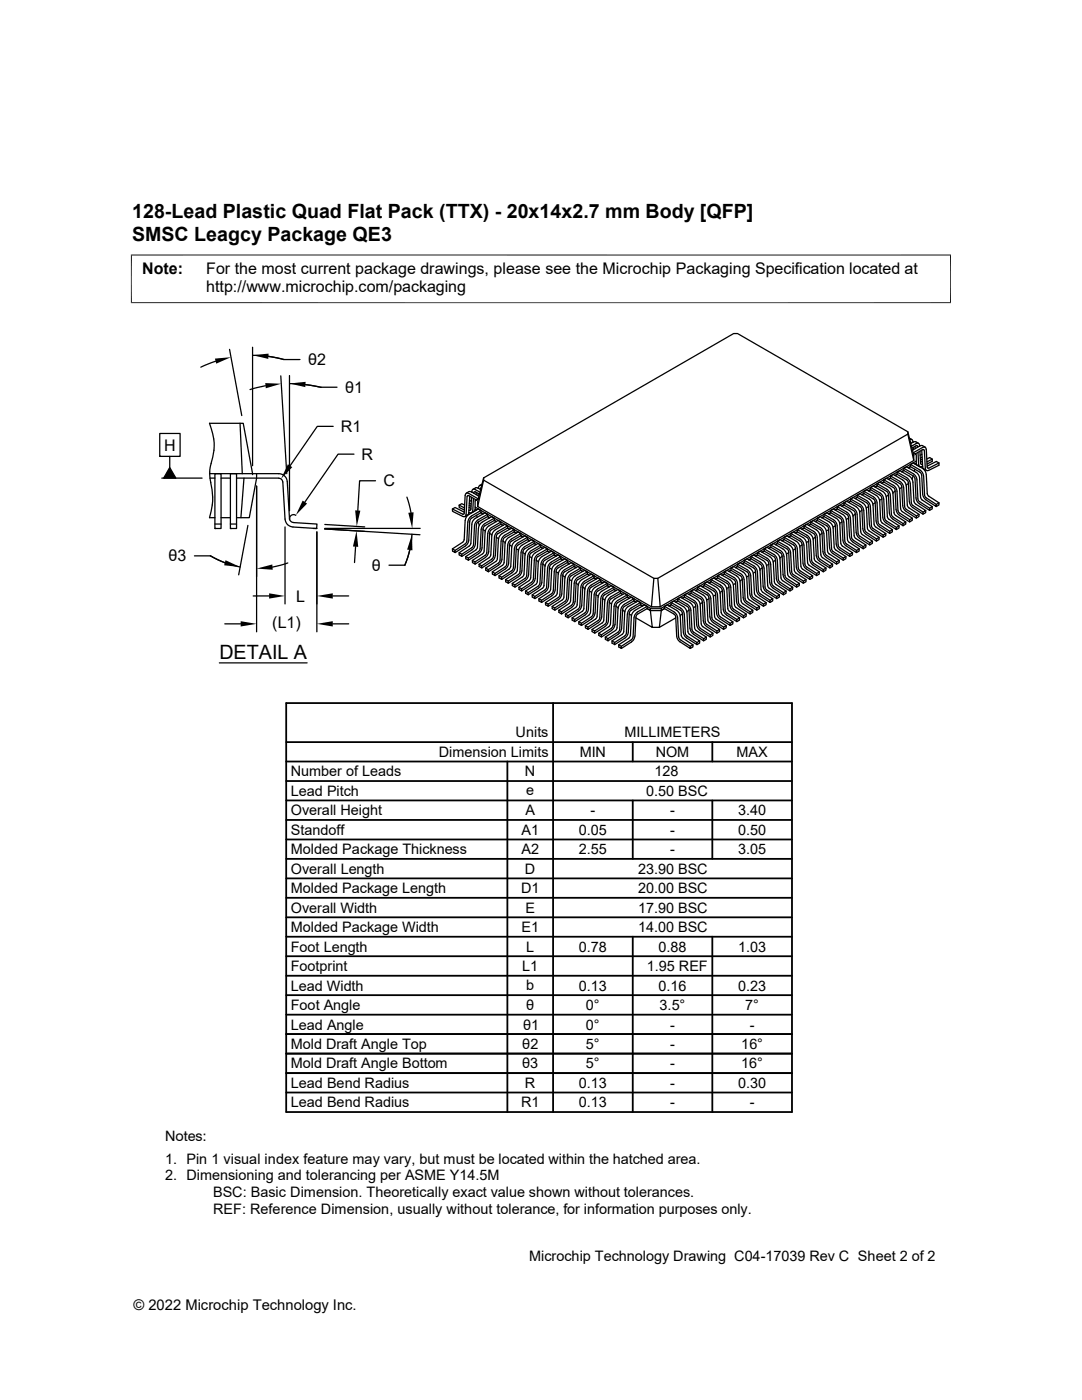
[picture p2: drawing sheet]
<svg xmlns="http://www.w3.org/2000/svg" width="216mm" height="279mm" viewBox="0 0 216 279" stroke-linecap="round" stroke-linejoin="round" font-family="sans-serif">
<g fill="none" stroke="#000" stroke-width=".25">
<path d="M43 72.1l-2.9 1.2M45.8 69.7l2.4 13.2M50.4 70.9a23.6 23.6 0 0 1 6.3 .9M50.4 69.3v23.6M53 77l-3.1 .7M53.6 71.1l3.1 .7M56 75l1.2 19.5M56.7 71.8h3.2M57.8 76.6l3.1 .2 3.2 .5-3.2-.5M57.8 75v26.9M64.1 77.3h3.1M31.9 86.5h4v4.6h-4z"/>
<path d="M31.9 91.1h.1M32.3 95.4h8M33.9 91.1v2.2M33.9 93.3l1.2 2.1h-2.4zM41.8 94.5h13.8a1.7 1.7 0 0 1 1.7 1.6l.5 7.6M41.8 94.2l.1 1a14 14 0 0 1-.1 8.1h1.1M41.9 95.4h1M42.1 92.5a10.7 10.7 0 0 0-.3-8h6.7l1.9 10.2M42.1 92.5l-.3 1.7M42.9 94.5h1.2v11h-1.2zM44.1 95.4h1.9M46 94.5h1.2v11h-1.2z"/>
<path d="M47.2 95.4h8.4a.8 .8 0 0 1 .8 .8l.5 7.4a1.67 1.67 0 0 0 1.6 1.6l4.7 .3v-.9l-4.7-.3M47.9 84.5l.4 10M48.7 95.4l-.6 7.9M51.2 94.5v.9l-1.5 7.9h-2.5M51.2 97v29.1M66.5 85.1h-3.2l-5.4 7.8M70.6 90.6h-3.1l-6.7 9.6M74.9 95.9h-3.1l-.4 6M81.2 99.2l.8 3.1M93.2 99.1l.1-.2h.3l1.5 .9M93.6 98.5l1.8 1.1-.6 .3v1.3M93.6 98.5a.43 .43 0 0 0-.5-.1 .43 .43 0 0 0-.3 .5l-.2 3.7h-.2l-2.1-1v.4l2.2 1.1h.3l.2-.3 .2-3.7"/>
<path d="M93.6 98.1l-.6 .3M93.6 98.1h.4l1.6 .9M93.7 99.9l.3 .1M93.7 99l-.2 3.5-.2 .3-.5 .3M94.1 99.2l-.1 2.5M94.1 98.2a.46 .46 0 0 1 .2-.5 .46 .46 0 0 1 .6 0l.9 .5M94.4 97.7l.7-.4 .8 .4M94.5 99.5l-.2 2.5-.2 .3h-.5M94.5 98.4l.2-.3 1 .5M95 99.8v.1M95 98.3v.4M95.4 98.5v.4"/>
<path d="M96 97.3l-.2 .4M96.1 96.9a.45 .45 0 0 0-.5 .1 .45 .45 0 0 0-.1 .5M96.2 96.6l-.5 .3M96.5 95.8v-.4l-1.2 4.7v1M169.7 99.6v.4l1.9 1.1 .4 .6M169.7 99.6l1.9 1.1a1.49 1.49 0 0 1 .7 1.2M169.7 99.6l.6-.3 1.8 1.1M171 99.3l-.4 .2M171 98.8l2 1.1a1.49 1.49 0 0 1 .7 1.2l.2 4 .3 .4 2 1.3v.4l-2.3-1.5-.4-1M171 98.8l.6-.3 1.9 1.1a1.49 1.49 0 0 1 .7 1.2l.3 4 .2 .4 2.1 1.3-.6 .3M171 98.8v.5l2 1.1 .2 .3 .3 4M172.4 98.5l-.4 .2"/>
<path d="M172.4 98v.5l1.9 1.1 .3 .3 .2 4 .3 .9 2.4 1.6v-.4l-2-1.3M172.4 98l.5-.3 1.9 1.1a1.49 1.49 0 0 1 .7 1.2M172.4 98l1.9 1.1M173.7 97.7l-.4 .3M173.7 97.3v.4l1.9 1.1 .3 .4 .2 4 .3 .8 2.5 1.7v-.4l-2.1-1.4-.3-.5M173.7 97.3l.5-.3 1.9 1.1a1.49 1.49 0 0 1 .7 1.2M173.7 97.3l1.9 1.1M174.3 99.2a1.49 1.49 0 0 1 .7 1.2l.2 3.8 .3 .5M175 97l-.4 .2M175 96.5l.6-.3 1.9 1.1a1.49 1.49 0 0 1 .7 1.2l.2 4 .3 .4 2 1.3-.5 .3M175 96.5v.5l1.9 1.1 .3 .3 .3 4M175 96.5l1.9 1.1a1.49 1.49 0 0 1 .8 1.2l.2 3.8 .3 .6"/>
<path d="M175.6 98.4a1.49 1.49 0 0 1 .7 1.2l.2 3.8M176 99.6l-.5 .2M176.4 96.2l-.5 .2M176.4 95.8l1.9 1.1a1.49 1.49 0 0 1 .7 1.1M176.4 95.8l.5-.4 1.9 1.1M176.4 95.8v.4l1.9 1.1M176.9 99.3l.2 4 .3 .3 2 1.3-.5 .4M177.3 98.8l-.5 .3M177.7 95.4l-.4 .3M177.7 95v.4l1.9 1.1 .3 .4 .2 4 .3 .8 2.4 1.7 .1-.4-2.1-1.4-.2-.3-.3-4M177.7 95l1.9 1.1a1.49 1.49 0 0 1 .7 1.2M177.7 95l.5-.3 1.9 1.1a1.49 1.49 0 0 1 .7 1.2l.2 3.8"/>
<path d="M178.3 97.3l.3 .6 .2 3.9 .3 .7 .4 .3M178.6 98l-.4 .3M178.8 96.6a1.49 1.49 0 0 1 .7 1.1l.2 3.8M179 98.1l.2 3.8 .3 .5M179 94.7l-.4 .2M179 94.2l.5-.3 1.9 1.1a1.49 1.49 0 0 1 .8 1.2l.2 4 .3 .4 2 1.3-.5 .3M179 94.2l1.9 1.1a1.49 1.49 0 0 1 .7 1.2l.3 4 .3 .4 2 1.3v.4l-2.3-1.5-.4-1M179 94.2v.5l1.9 1.1 .3 .3 .2 4M179.9 97.3l-.4 .2M180.3 93.9l-.4 .2M180.3 93.5v.4l1.9 1.1 .3 .4 .3 4 .3 .8 2.4 1.7v-.5l-2.1-1.3-.2-.3-.2-4a1.49 1.49 0 0 0-.8-1.2M180.3 93.5l1.9 1.1"/>
<path d="M180.3 93.5l.6-.3 1.9 1.1a1.49 1.49 0 0 1 .7 1.1M181.1 86.2l1.2 5.7v-1l-1.2-4.7-33.9-19.6h-.8l-49.9 28.8M181.1 86.6l-49.8 28.8M181.3 96.5l-.5 .3M181.5 87.4l.4 .3M181.5 87.7a.45 .45 0 0 1 .5 .1 .45 .45 0 0 1 .2 .5M181.7 88.2l.1 .3M181.7 93.1l-.4 .3M181.7 92.7v.4l1.9 1.2 .3 .5M181.7 92.7l.5-.3 1.9 1.1a1.49 1.49 0 0 1 .7 1.2l.3 4 .2 .3 2.1 1.4-.6 .3M181.7 92.7l1.9 1.1M182.2 95l-.2 .7"/>
<path d="M182.2 90.4l.6 .4v1.7l-.2 .1 .2-.1v.2M182.2 89.3l.1 .4M182.3 91.9l-50.6 29.2M182.5 93.6l-.1 .4M182.6 90.6l1.5-.9 .3 .1 .3 3.8 .1 .3h.5M182.6 89.1v.4M182.7 90.6v.1M182.8 89l-.8 .4M182.8 89h.3v.3M182.8 92.6l.7 .5M182.8 92l-50.8 29.4v.4h-2.2h2.2l-.4 3.4h-1.4M183.2 90.3l.1 2.5 .2 .3h.5"/>
<path d="M183.3 88.5l-.8-.4-.8 .4M183.5 89a.45 .45 0 0 0-.2-.5 .45 .45 0 0 0-.5 0l-.9 .5M183.5 95.5l.2 3.8M183.6 93.8a1.49 1.49 0 0 1 .7 1.2l.2 3.8M183.6 90l.1 2.5M183.7 92.5l.1 .2 .3-.1M183.7 99.3l.2 .4 2.1 1.4-.5 .3M183.9 94.8l.3 4.3 .6 .7 2 1.3v-.4l-2.1-1.4-.2-.5M183.9 89.9l.2 3.4 .2 .3 .5 .3M184 90.7l-.4 .1M184 91.2l-.4 .2M184 91.7l-.3 .1"/>
<path d="M184 92.1l-.3 .1M184.1 89.3a.43 .43 0 0 1 .5 0 .43 .43 0 0 1 .2 .4M184.1 89.3l-1.9 1.1M184.1 93l-.1 .1M184.6 89.2l-.8-.3-1.7 1M184.8 89.7l.2 3.5 .1 .2h.2M184.9 91.6l.6-.3 .5 .3v.5l-1 .5M185 93l1.8-.9 .6 .3-.1 .5-2 1M186 91.6l-1 .6M187.4 92.4l-2.1 1M38.8 110.9h3.2M42 110.9a18.8 18.8 0 0 0 5.9 2.3"/>
<path d="M42 110.9l2.9 1.4M42.9 105.5h.1M42.9 104.6h1.2M44.1 103.3h1.9M46 105.5h.1M46 104.6h1.2M49.5 104.9l-1.9 9.8M50.5 118.9h3.2M56.9 105.2v15.3M57.4 112.4l-3 .8M59 102.8a.78 .78 0 0 0-1.2 .4 .78 .78 0 0 0 .7 1.1M62.5 105.5h.7"/>
<path d="M63.2 106.2v19.9M64.8 105.5h19M64.8 104.7l8 .5M66.4 118.9h3.2M71 109.1l-.3 3.2M72.7 106l-7.9-.4 19 1.1M81.8 109.7l-1 3.1h-3.2M82.2 106.6a18 18 0 0 1-1.4 6.2M90.3 101.6l.5-.3 1.8 .9M92.7 101.4l-1.1-.6v.5l1.1 .5M92.7 100.8l-.6-.3-.5 .3M92.8 103.9l-.2 4-.3 .3-2 1.3v.5l.5 .3v-.4"/>
<path d="M92.9 111.1l.6 .3 2-1.3 .3-.4 .2-4a1.58 1.58 0 0 1 .7-1.2l1.9-1.1-.5-.3-1.9 1.1a1.59 1.59 0 0 0-.7 1.2l-.3 4-.2 .4-2.1 1.3v.4l.6 .3v-.4M93.2 108l-.3 .5-2.1 1.4-.5-.4M93.3 104.2l-.1 3.8M93.5 102.3h.1M93.6 101.8v.1M93.6 101.3l.4 .1M93.6 100.8l.4 .2M93.6 100.4l.4 .2M93.9 101.7v.2l-.3-.1M93.9 108.4l-.2 .5-2.1 1.4v.4l.6 .3-.1-.4M94.1 103l1.9-1.1-.6-.3-1.8 1.1a1.49 1.49 0 0 0-.8 1.2M94.1 103a1.49 1.49 0 0 0-.7 1.2"/>
<path d="M94.1 104.6l-.1 3.8M94.1 104.6a1.49 1.49 0 0 1 .8-1.2l1.9-1.1 .5 .3-1.9 1.1a1.58 1.58 0 0 0-.7 1.2l-.3 4.1-.3 .3-2 1.3-.5-.3M94.7 102l-.6 .3M94.8 101.7l-.2 .3M94.8 108.6l-.4 .9-2.2 1.5M94.9 101.9l-.1-.3 .3 .2-.3-.2v-.4l35 20.2M95.1 102.8l.1 .4M95.4 104.2l.2 .7M96 102.3l.4 .3M96 101.9v.4M96 102.3l-1.9 1.1-.3 .4-.3 4-.3 .8-2.4 1.7M96.2 109.3l-.4 1-2.3 1.5"/>
<path d="M96.4 105.7l.4 .3M96.6 110l-.2 .5-2.1 1.3v.5l.5 .3v-.5M96.8 106.2l-.2 3.8M96.8 111.3l-2 1.3M97.3 103.1l.4 .2M97.3 102.6v.5M97.3 103.1l-1.9 1.1-.3 .3-.2 4M97.3 106.5l-.2 4-.3 .3-2 1.3-.5-.3M97.5 105l1.9-1.1 .5 .3-1.8 1.1a1.49 1.49 0 0 0-.8 1.2M97.5 105a1.49 1.49 0 0 0-.7 1.2M97.7 106.5l.4 .2M97.7 106.3l-.2 3.9-.3 .7-.4 .4"/>
<path d="M98.2 112l-2.1 1.3M98.4 111l-.2 .5-2.1 1.4-.5-.3M98.6 103.9l.4 .2M98.6 103.4v.5M98.6 103.9l-1.9 1-.3 .4-.2 4M98.8 110.8l-.3 .9-.4 .3M98.8 105.7l2-1.1 .5 .3-1.9 1.1a1.49 1.49 0 0 0-.7 1.2l-.2 3.8M98.8 105.7a1.49 1.49 0 0 0-.7 1.2l-.2 4.1-.3 .3-2 1.3v.4l.5 .3v-.4M99 107.2l.5 .3M99.4 106.5l-.4 .5-.2 3.8M99.4 107.7l-.2 4-.3 .4-2 1.3v.4l.6 .3-.1-.4M99.5 112.4l-2.1 1.3-.5-.3"/>
<path d="M99.9 104.6l.5 .3M99.9 104.2v.4M99.9 104.6l-1.8 1.1-.4 .6M100.4 108l.4 .3M100.7 106.8l1.9-1.1-.5-.3-1.9 1.1a1.49 1.49 0 0 0-.7 1.2M100.7 106.8a1.49 1.49 0 0 0-.7 1.2l-.2 3.8-.3 .6M100.8 108.5l-.3 4-.2 .3-2.1 1.3 .1 .5 .5 .3v-.5M101.3 105.4l.4 .2M101.3 104.9v.5M101.3 105.4l-1.9 1.1M101.7 108.8l.4 .2M101.7 108.6l-.3 4.3-.6 .7-2 1.3"/>
<path d="M102 107.6l1.9-1.1-.5-.3-1.9 1.1a1.49 1.49 0 0 0-.7 1.2M102 107.6a1.49 1.49 0 0 0-.7 1.2l-.2 4-.3 .3-2 1.3-.6-.3M102.1 109.2l-.2 4-.3 .4-2 1.3v.4l.5 .3v-.4M102.1 109.2a1.49 1.49 0 0 1 .7-1.2l1.9-1.1 .6 .3-1.9 1.1a1.58 1.58 0 0 0-.8 1.2l-.2 3.8M102.2 114.3l-2.1 1.3M102.4 113.3l-.2 .5-2.1 1.4-.5-.3M102.6 106.2l.4 .2M102.6 105.7v.5M102.6 106.2l-1.9 1.1-.3 .3-.2 4-.3 .8-2.4 1.7M102.9 114.4l-2 1.3v.4l.5 .3v-.4M103 109.5l.5 .3M103.4 110l-.2 3.8-.3 .5"/>
<path d="M103.4 110a1.49 1.49 0 0 1 .8-1.2l1.9-1.1 .5 .3-1.9 1.1a1.58 1.58 0 0 0-.7 1.2M103.9 106.9l.5 .2M103.9 106.5v.4M103.9 106.9l-1.9 1.2-.3 .5M104 110.3l-.3 4-.3 .4-2 1.3-.5-.3M104.1 113.9l-.4 1-2.3 1.5M104.3 110.3l.5 .3M104.6 114.6l-.3 .5-2.1 1.3v.5l.6 .3-.1-.5M104.8 115.9l-2 1.3M105.3 107.7l.4 .2M105.3 107.2v.5M105.3 107.7l-1.9 1.1-.3 .3-.3 4.2-.3 .7-.4 .3"/>
<path d="M105.3 111.1l-.2 4-.3 .3-2.1 1.3-.5-.3M105.5 109.6l1.9-1.1 .5 .3-1.9 1.1a1.49 1.49 0 0 0-.7 1.2M105.5 109.6a1.49 1.49 0 0 0-.7 1.2l-.2 3.8M105.7 111.1l.4 .2M105.7 110.9l-.2 3.9-.3 .7-.4 .3M105.9 115.3l-.3 .5-2.1 1.4 .1 .4 .5 .3v-.4M105.9 115.3l.2-3.8a1.49 1.49 0 0 1 .7-1.2l1.9-1.1 .5 .3-1.9 1.1a1.49 1.49 0 0 0-.7 1.2l-.2 4-.3 .4-2 1.3-.6-.3M106 110.3l-.3 .6M106.1 116.6l-2 1.3M106.6 108.5l.4 .2M106.6 108v.5M106.6 108.5l-1.9 1-.3 .4-.3 4"/>
<path d="M107 111.8l.4 .3M107.3 111.1l-.3 .6-.2 3.9-.3 .6-.4 .4M107.4 117l-2 1.3-.5-.3M107.9 109.2l.4 .3M107.9 108.8v.4M107.9 109.2l-1.9 1.1M108.3 112.6l.5 .3M108.7 111.4l1.9-1.1-.6-.3-1.9 1.1a1.58 1.58 0 0 0-.7 1.2l-.2 4-.3 .3-2 1.4v.4l.5 .3v-.4M108.7 111.4a1.49 1.49 0 0 0-.7 1.2l-.3 3.8-.3 .5M108.7 113.1l-.2 4-.3 .3-2 1.3v.5l.5 .3v-.5M109.2 110l.4 .2M109.2 109.5v.5"/>
<path d="M109.2 110l-1.9 1.1M109.3 113.4l-.3 4-.2 .3-2.1 1.3-.5-.3M109.6 113.4l.5 .2M109.9 117.6l-.4 .6-2 1.3v.4l.6 .3v-.4M109.9 117.6l.2-3.8a1.49 1.49 0 0 1 .7-1.2l1.9-1.1 .5 .3-1.9 1.1a1.58 1.58 0 0 0-.7 1.2l-.3 4.1-.2 .3-2 1.3-.6-.3M110 112.2l1.9-1.1-.5-.3-1.9 1.1a1.49 1.49 0 0 0-.7 1.2M110 112.2a1.49 1.49 0 0 0-.7 1.2M110.6 110.7l.4 .3M110.6 110.3v.4M110.6 110.7l-1.9 1.1-.3 .4-.3 4-.3 .8-2.4 1.7M110.8 117.8l-.5 .9-2.2 1.5M110.9 119l-2.1 1.3 .1 .4 .5 .3v-.4"/>
<path d="M111 114.1l.4 .3M111.9 111.5l.4 .2M111.9 111.1v.4M111.9 111.5l-1.9 1.1-.3 .4-.2 4-.3 .8-2.5 1.7M111.9 114.9l-.2 4-.3 .4-2 1.3-.6-.3M111.9 114.9a1.58 1.58 0 0 1 .7-1.2l2-1.1-.6-.3-1.9 1.1a1.59 1.59 0 0 0-.7 1.2l-.2 3.8-.3 .5M112.3 114.9l.5 .2M112.5 119.2l-.2 .5-2.1 1.3v.5l.5 .3v-.5M112.7 115.4l-.2 3.7M113.2 112.3l.4 .2M113.2 111.8v.5M113.2 112.3l-1.9 1.1-.3 .3-.2 4"/>
<path d="M113.2 115.7l-.2 4-.3 .3-2 1.3-.5-.3M113.5 114.2l1.8-1.1 .6 .3-1.9 1.1a1.49 1.49 0 0 0-.7 1.2M113.5 114.2a1.49 1.49 0 0 0-.8 1.2M113.6 115.7l.5 .2M114 114.9l-.4 .6-.2 3.9-.3 .7-.3 .3M114.6 113.1l.4 .2M114.6 112.6v.5M114.6 113.1l-2 1-.2 .4-.3 4-.3 .8-2.4 1.7M115 116.4l.4 .3M115.9 113.8l.4 .2M115.9 113.4v.4M115.9 113.8l-1.9 1.1"/>
<path d="M116.3 117.2l.4 .3M116.6 116l1.9-1.1-.5-.3-1.9 1.1a1.58 1.58 0 0 0-.7 1.2l-.3 4-.2 .3-2.1 1.4v.4l.6 .3-.1-.4M116.6 116a1.49 1.49 0 0 0-.7 1.2l-.2 3.8-.3 .5M116.7 117.7l-.2 4-.3 .3-2 1.3v.5l.5 .3v-.5M116.7 117.6a1.49 1.49 0 0 1 .7-1.1l1.9-1.1 .5 .3-1.8 1.1a1.58 1.58 0 0 0-.8 1.2l-.2 4-.3 .3-2 1.3-.5-.3M117.2 114.6l.4 .2M117.2 114.1v.5M117.2 114.6l-1.9 1.1-.3 .3-.2 4M117.6 118l.4 .2M117.6 117.8l-.3 4.3-.6 .6-2 1.4M118.5 115.3l.4 .3M118.5 114.9v.4"/>
<path d="M118.5 115.3l-1.9 1.1-.3 .4-.2 4-.3 .8-2.4 1.7M118.9 118.7l.5 .3M119.3 119.2l-.2 3.8M119.8 116.1l.5 .2M119.8 115.7v.4M119.8 116.1l-1.9 1.2-.3 .5M119.9 119.5l-.3 4-.2 .3-2.1 1.4-.5-.3M120.1 118l1.9-1.1 .5 .3-1.9 1.1a1.49 1.49 0 0 0-.7 1.2M120.1 118a1.49 1.49 0 0 0-.7 1.2M120.2 119.5l.5 .2M121.2 116.9l.4 .2M121.2 116.4v.5"/>
<path d="M121.2 116.9l-1.9 1.1-.3 .3-.3 4M121.4 118.7l1.9-1.1 .5 .4-1.9 1.1a1.49 1.49 0 0 0-.7 1.1l-.2 4.1-.3 .3-2 1.3-.6-.3M121.4 118.8a1.49 1.49 0 0 0-.7 1.2l-.3 4-.2 .3-2.1 1.3 .1 .4 .5 .4v-.5M121.9 119.5l-.3 .6M122.5 117.6l.4 .3M122.5 117.2v.4M122.5 117.6l-1.9 1.1-.3 .4-.2 4-.3 .8-2.5 1.7M123.8 118.4l.4 .2M123.8 118v.4M123.8 118.4l-1.9 1.1M125.2 119.2l.4 .2M125.2 118.7v.5"/>
<path d="M125.2 119.2l-1.9 1.1-.3 .3-.3 4.2-.3 .6-.4 .4M126.5 119.9l.4 .3M126.5 119.5v.4M126.5 119.9l-1.9 1.1-.3 .4-.3 4-.3 .8-2.4 1.7M130.5 115.4l-34-19.6-1.2 5.3 34.7 20M130.5 115.4h.8l.4 5.7h-1.7zM135.2 119.9l-.4 .3M135.2 119.5l.6-.3 1.9 1.1a1.49 1.49 0 0 1 .7 1.2M135.2 119.5l1.9 1.1M135.2 119.5v.4l1.9 1.1 .3 .4 .3 4 .3 .8 2.4 1.7v-.4l-2.1-1.4-.2-.5M136.6 119.2l-.5 .2M136.6 118.7l1.9 1.1a1.49 1.49 0 0 1 .7 1.2l.2 3.8"/>
<path d="M136.6 118.7v.5l1.9 1.1 .3 .3 .2 4 .3 .8 2.4 1.7v-.4l-2-1.3M136.6 118.7l.5-.3 1.9 1.1a1.49 1.49 0 0 1 .7 1.2l.3 4 .3 .4 2 1.3-.6 .3M137.9 118.4l-.4 .2M137.9 118v.4l1.9 1.1M137.9 118l1.9 1.1a1.58 1.58 0 0 1 .7 1.2l.3 4 .2 .3 2.1 1.3-.1 .5-2-1.3M137.9 118l.5-.4 1.9 1.1M139.2 117.6l-.4 .3M139.2 117.2l1.9 1.1a1.49 1.49 0 0 1 .7 1.2M139.2 117.2l.5-.3 1.9 1.1M139.2 117.2v.4l1.9 1.1 .3 .4 .2 4 .4 .8 2.4 1.7v-.4l-2-1.4-.3-.3-.3-4M139.8 119.5l.3 .6 .3 3.9 .2 .7 .4 .3M140.3 118.8a1.49 1.49 0 0 1 .7 1.2"/>
<path d="M140.5 116.9l-.4 .2M140.5 116.4l2 1.1a1.49 1.49 0 0 1 .7 1.2l.2 4 .3 .4 2 1.3v.4l-2.3-1.5-.4-1M140.5 116.4v.5l2 1.1 .2 .3 .3 4M140.5 116.4l.6-.3 1.9 1.1a1.49 1.49 0 0 1 .7 1.2l.2 3.8M141.1 120l.2 4 .3 .3 2 1.3-.5 .3M141.5 119.5l-.5 .2M141.6 118a1.49 1.49 0 0 1 .8 1.2l.2 3.8M141.9 116.1l-.4 .2M141.9 115.7v.4l1.9 1.1 .3 .4 .2 4 .3 .8 2.4 1.7v-.5l-2-1.3-.3-.3-.2-4M141.9 115.7l1.9 1.1a1.49 1.49 0 0 1 .7 1.2M141.9 115.7l.5-.3 1.9 1.1a1.49 1.49 0 0 1 .7 1.1M142.8 118.7l-.5 .3"/>
<path d="M143.2 115.3l-.4 .3M143.2 114.9l.5-.3 1.9 1.1a1.49 1.49 0 0 1 .7 1.2l.3 4 .3 .3 2 1.4-.5 .3M143.2 114.9l1.9 1.1M143.2 114.9v.4l1.9 1.1 .3 .4 .2 4M144.1 118l-.4 .2M144.5 114.6l-.4 .2M144.5 114.1l1.9 1.1a1.49 1.49 0 0 1 .8 1.2l.2 3.8 .3 .6M144.5 114.1v.5l1.9 1.1 .3 .3 .3 4 .3 .8 2.4 1.7v-.4l-2-1.3M144.5 114.1l.6-.3 1.9 1.1a1.49 1.49 0 0 1 .7 1.2l.2 3.8M145 117.7l.3 4 .2 .3 2.1 1.3-.6 .3M145.1 116a1.49 1.49 0 0 1 .7 1.2l.2 3.8 .3 .5M145.5 117.2l-.5 .3"/>
<path d="M145.9 113.8l-.5 .2M145.9 113.4v.4l1.8 1.1M145.9 113.4l1.8 1.1a1.49 1.49 0 0 1 .8 1.2M145.9 113.4l.5-.3 1.9 1.1M146.8 116.4l-.5 .3M147.2 113.1l-.4 .2M147.2 112.6l1.9 1.1a1.49 1.49 0 0 1 .7 1.2M147.2 112.6l.5-.3 1.9 1.1a1.49 1.49 0 0 1 .7 1.2l.2 3.8 .4 .5M147.2 112.6v.5l1.9 1 .3 .4 .2 4 .3 .8 2.4 1.7 .1-.4-2.1-1.3-.2-.4-.3-4M147.7 114.9l.4 .6M147.9 119.9l.2 .5 2.1 1.4-.5 .3M148.1 115.7l-.4 .2"/>
<path d="M148.1 115.5l.2 3.9 .3 .7 .4 .3M148.3 114.2a1.49 1.49 0 0 1 .7 1.2l.2 3.7M148.5 115.7l.2 4 .3 .3 2 1.3v.5l-2-1.3M148.5 112.3l-.4 .2M148.5 111.8l1.9 1.1a1.49 1.49 0 0 1 .7 1.2l.2 3.8M148.5 111.8v.5l1.9 1.1 .3 .3 .2 4 .3 .9 2.4 1.6 .1-.4-2.1-1.4-.3-.5M148.5 111.8l.5-.3 1.9 1.1a1.49 1.49 0 0 1 .8 1.2l.2 4 .3 .4 2 1.3-.5 .3M149.2 119.2l.2 .5 2.2 1.3-.6 .3M149.4 114.9l-.4 .2M149.8 111.5l-.4 .2M149.8 111.1v.4l2 1.2 .3 .5M149.8 111.1l1.9 1.1"/>
<path d="M149.8 111.1l.6-.3 1.9 1.1a1.49 1.49 0 0 1 .7 1.2M150.7 114.1l-.4 .3M150.9 119l2 1.3-.5 .3M151.2 110.7l-.5 .3M151.2 110.3l.5-.3 1.9 1.1a1.49 1.49 0 0 1 .7 1.2l.3 4 .2 .3 2.1 1.4-.6 .3M151.2 110.3l1.9 1.1M151.2 110.3v.4l1.9 1.1 .3 .4 .2 4 .3 .8 2.4 1.7v-.4l-2-1.3M151.7 112.2a1.59 1.59 0 0 1 .8 1.2l.2 4 .3 .3 2 1.3v.5l-2-1.3-.6-.7-.3-4.3M152.1 113.4l-.5 .2M152.5 110l-.4 .2M152.5 109.5l1.9 1.1a1.49 1.49 0 0 1 .7 1.2l.2 3.8M152.5 109.5v.5l1.9 1.1"/>
<path d="M152.5 109.5l.5-.3 1.9 1.1a1.49 1.49 0 0 1 .7 1.2l.3 4 .3 .4 2 1.3-.6 .3M153 113.1l.2 4 .3 .3 2 1.3-.5 .3M153.1 111.4a1.49 1.49 0 0 1 .7 1.2l.2 3.8 .3 .5M153.4 112.6l-.4 .3M153.8 109.2l-.4 .3M153.8 108.8v.4l1.9 1.1M153.8 108.8l1.9 1.1a1.49 1.49 0 0 1 .7 1.2M153.8 108.8l.5-.3 1.9 1.1M154.2 119.5v.4l-.6 .3M154.4 111.1l.3 .5 .3 4.3 .6 .7 2 1.3v-.4l-2-1.4-.3-.5M154.7 111.8l-.4 .3M155.1 108.5l-.4 .2"/>
<path d="M155.1 108l1.9 1.1a1.49 1.49 0 0 1 .8 1.2M155.1 108l.6-.3 1.9 1.1a1.49 1.49 0 0 1 .7 1.2l.2 3.8 .3 .5M155.1 108v.5l1.9 1 .3 .4 .3 4M155.5 118.7v.5l-.5 .3M155.7 110.3l.3 .6 .3 3.9 .2 .7 .4 .3M156.1 111.1l-.5 .2M156.2 109.6a1.49 1.49 0 0 1 .8 1.2M156.4 111.1l.3 4 .3 .3 2 1.3v.5l-2.1-1.3M156.5 107.7l-.5 .2M156.5 107.2l1.9 1.2a1.49 1.49 0 0 1 .7 1.1l.2 4.1 .3 .3 2 1.3v.4l-2.4-1.6-.3-.9-.2-4-.3-.3-1.9-1.1zM156.5 107.2l.5-.3 1.9 1.1a1.49 1.49 0 0 1 .7 1.2M156.9 118l-.1 .4-.5 .3"/>
<path d="M157 110.8l.2 3.8M157.2 114.6l.2 .5 2.1 1.3-.5 .3M157.4 110.3l-.5 .3M157.8 110.3l.2 4 .3 .4 2 1.3v.4l-2.3-1.5-.4-1M157.8 106.9l-.4 .2M157.8 106.5v.4l1.9 1.1 .3 .4 .2 4 .3 .8 2.4 1.7 .1-.5-2.1-1.3-.2-.3-.3-4M157.8 106.5l1.9 1.1M157.8 106.5l.5-.3 1.9 1.1a1.49 1.49 0 0 1 .7 1.2M158.2 117.2v.4l-.6 .3M158.7 109.5l-.4 .3M158.8 114.4l2 1.3-.5 .3M159.1 106.2l-.4 .2"/>
<path d="M159.1 105.7l.5-.3 1.9 1.1a1.49 1.49 0 0 1 .8 1.2l.2 4 .3 .4 2 1.3-.5 .3M159.1 105.7l1.9 1.1M159.1 105.7v.5l1.9 1.1 .3 .3 .2 4M159.5 116.4v.5l-.5 .3M159.6 109.2l.3 4 .2 .4 2.1 1.3-.6 .3M159.7 107.6a1.49 1.49 0 0 1 .7 1.2M160 108.8l-.4 .2M160.4 105.4l-.4 .2M160.4 104.9l1.9 1.1a1.49 1.49 0 0 1 .8 1.3l.2 4 .3 .3 2 1.3v.4l-2-1.3M160.4 104.9v.5l1.9 1.1M160.4 104.9l.6-.3 1.9 1.1M160.8 115.7v.4l-.5 .3"/>
<path d="M161 108.5l.2 4 .3 .3 2 1.3-.5 .3M161 106.8a1.49 1.49 0 0 1 .7 1.2l.2 3.8 .4 .6M161.4 108l-.5 .3M161.6 111.6l.4 1 2.3 1.5v-.4l-2-1.3M161.8 104.6l-.4 .3M161.8 104.2v.4l1.9 1.1 .3 .6M161.8 104.2l1.9 1.1a1.49 1.49 0 0 1 .7 1.2M161.8 104.2l.5-.3 1.9 1.1M162.2 114.9l-.1 .4-.5 .3M162.3 106.5l.4 .5 .2 4 .3 .7 .4 .3M162.7 107.2l-.5 .3M162.9 105.7a1.49 1.49 0 0 1 .7 1.2l.2 3.8"/>
<path d="M163.1 103.9l-.4 .2M163.1 103.4l1.9 1.1a1.49 1.49 0 0 1 .7 1.2l.3 4 .2 .4 2.1 1.3v.4l-2.3-1.5-.5-1M163.1 103.4l.5-.3 1.9 1.1a1.49 1.49 0 0 1 .7 1.2l.3 4 .3 .3 2 1.4-.5 .3M163.1 103.4v.5l1.9 1 .3 .4 .2 4M163.5 114.1v.5l-.6 .3M163.8 110.7l.2 .5 2.1 1.4-.5 .3M164 106.5l-.4 .2M164 106.3l.2 3.9 .3 .7 .4 .4M164.2 105a1.49 1.49 0 0 1 .7 1.2l.2 3.8M164.4 106.5l.2 4 .3 .3 2 1.3v.5l-2-1.3M164.4 103.1l-.4 .2M164.4 102.6l1.9 1.2a1.49 1.49 0 0 1 .7 1.1l.3 4.1 .2 .2 2.1 1.4v.4l-2.4-1.6-.3-.9-.3-4-.3-.3-1.9-1.1z"/>
<path d="M164.4 102.6l.6-.3 1.9 1.1a1.49 1.49 0 0 1 .7 1.2M164.8 113.4v.4l-.5 .3M165.1 110l.3 .5 2.1 1.3-.6 .3M165.4 105.7l-.5 .3M165.8 102.3l-.5 .3M165.8 101.9v.4l1.9 1.2 .3 .5M165.8 101.9l1.8 1.1M165.8 101.9l.5-.3 1.9 1.1a1.49 1.49 0 0 1 .7 1.2M166.1 112.6v.4l-.5 .3M166.7 104.9l-.5 .3M167.1 101.6l-.4 .2M167.1 101.1l1.9 1.1a1.49 1.49 0 0 1 .7 1.2l.2 3.8 .3 .6"/>
<path d="M167.1 101.1l.5-.3 1.9 1.1a1.49 1.49 0 0 1 .7 1.2l.3 4 .3 .4 2 1.3-.5 .3M167.1 101.1v.5l1.9 1.1 .3 .3 .2 4 .3 .8 2.4 1.7 .1-.4-2.1-1.3M167.5 111.8l-.1 .5-.5 .3M167.6 104.6l.2 3.8M167.6 103a1.49 1.49 0 0 1 .8 1.2l.2 3.8M167.8 108.4l.2 .5 2.1 1.4-.5 .3M168 104.2l-.4 .2M168 104l.3 4.3 .6 .7 2 1.3v-.4l-2.1-1.4-.2-.5M168.4 100.8l-.4 .2M168.4 100.4l1.9 1.1a1.49 1.49 0 0 1 .7 1.1M168.4 100.4v.4l1.9 1.1M168.4 100.4l.5-.4 1.9 1.1"/>
<path d="M168.8 111.1v.4l-.5 .3M168.9 103.9l.2 4 .3 .3 2 1.3-.5 .4M169.3 103.4l-.4 .3M169.7 100l-.4 .3M170.1 110.3v.4l-.5 .3M170.3 101.9l.3 .5 .3 4 .2 .7 .4 .3M170.6 102.6l-.4 .3M170.8 101.2a1.49 1.49 0 0 1 .8 1.1l.2 4.1 .3 .3 2 1.3-.5 .3M171 102.7l.3 4 .1 .2 2.2 1.4-.1 .5-2-1.4M171.5 109.5l-.1 .5-.5 .3M172 101.9l-.5 .2M172 101.7l.3 4.3 .5 .7 2.1 1.3v-.5l-2-1.3-.3-.3-.2-4"/>
<path d="M172.1 100.4a1.49 1.49 0 0 1 .8 1.2M172.8 108.8v.4l-.6 .3M172.9 101.6l.2 3.8M173.1 105.4l.2 .5 2.1 1.4-.5 .2M173.3 101.1l-.5 .3M174.1 108v.4l-.6 .4M174.6 100.4l-.4 .2M175.4 107.3v.4l-.5 .3M175.5 100.1l.3 4 .3 .3 2 1.3-.6 .3M176.8 106.5l-.1 .4-.5 .3M177.5 102.4l.4 1 2.3 1.5v-.4l-2-1.3M178.1 105.7v.5l-.6 .2"/>
<path d="M179.4 104.9v.5l-.5 .3M179.5 102.4l2 1.3v.5l-2-1.4M179.7 101.6l.3 .4 2.1 1.4-.6 .3M180.7 104.2v.4l-.5 .3M181 100.8l.3 .5 2.1 1.4-.5 .3M182.1 103.4l-.1 .4-.5 .4M183.4 102.7v.4l-.6 .3M184.7 101.9v.4l-.5 .3M186 101.1v.5l-.5 .3M187.4 100.4l-.1 .4-.5 .3M43.8 132.3h17.5M44.9 124.5h3.1"/>
<path d="M66.4 124.5h3.2M112.8 120.5l-2.1 1.3M114 120.8l-2 1.3-.5-.3M114 120.8l.4-.6 .2-3.8a1.49 1.49 0 0 1 .7-1.2l1.9-1.1-.5-.3-1.9 1.1a1.49 1.49 0 0 0-.8 1.2l-.2 4-.3 .4-2 1.3v.4l.6 .3-.1-.4M114.7 120l-.4 1-2.2 1.5M115.4 121.6l-2.1 1.3-.5-.3M118.1 123.5l-2.1 1.3M118.3 122.5l-.2 .5-2.1 1.4-.5-.3M118.4 122.5l.2-3.8a1.58 1.58 0 0 1 .7-1.2l1.9-1.1-.6-.3-1.9 1.1a1.49 1.49 0 0 0-.7 1.2l-.2 4-.3 .4-2 1.3v.4l.5 .3v-.4M118.7 122.3l-.3 .8-.4 .4M119.1 123l-.2 .5-2.1 1.4v.4l.5 .3v-.4M120.7 125.1l-2 1.3"/>
<path d="M121.6 120.2l.4 .3M121.6 120.1l-.2 3.9-.3 .7-.4 .3M122 125.4l-2 1.3-.5-.3M122 125.8l-2 1.3M122.3 124.8l-.3 .6M122.3 124.8l.2-3.8a1.58 1.58 0 0 1 .8-1.2l1.9-1.1-.6-.3-1.9 1.1a1.49 1.49 0 0 0-.7 1.2l-.2 4-.3 .4-2 1.3v.4l.5 .3v-.4M122.9 121l.5 .3M123.3 121.5l-.2 4-.3 .3-2 1.3v.5l.5 .3v-.4M123.7 125.6l-.3 .5-2.1 1.4-.5-.4M124.2 121.8l.5 .2M124.6 120.6l1.9-1.1-.5-.3-1.9 1.1a1.49 1.49 0 0 0-.8 1.2M124.6 120.6a1.49 1.49 0 0 0-.7 1.2l-.2 3.8"/>
<path d="M124.7 122.3l-.3 4-.3 .3-2 1.3v.5l.6 .3-.1-.5M124.7 122.2a1.49 1.49 0 0 1 .7-1.1l1.9-1.1 .5 .2-1.9 1.1a1.58 1.58 0 0 0-.7 1.3M125.2 122.6l-.3 4-.2 .3-2.1 1.3-.5-.3M125.5 127.4l-2.1 1.3 .1 .4 .5 .3v-.4M125.6 122.6l.4 .2M125.8 126.8l-.3 .6M125.8 126.8l.2-3.8a1.49 1.49 0 0 1 .7-1.2l1.9-1.1 .5 .3-1.9 1.1a1.58 1.58 0 0 0-.7 1.2l-.2 4-.3 .4-2 1.3-.6-.3M126.7 126.9l-.4 1-2.3 1.5M127.8 120.7l.4 .2M127.8 120.2v.5M127.8 120.7l-1.9 1.1-.3 .4-.2 4-.3 .8-2.4 1.7M129.1 121.5l.7 .3 .4 3.4-3.3-1.9"/>
<path d="M129.1 121v.5M129.1 121.5l-1.9 1.1-.3 .3-.2 4M132 121.4h-2.2v.4l-.7-.3M132.6 121.5l-.6 .3M132.6 121l1.9 1.1a1.49 1.49 0 0 1 .7 1.2l.2 3.8M132.6 121v.5l1.9 1.1 .3 .3 .2 4M132.6 121l.5-.3 1.9 1.1a1.49 1.49 0 0 1 .7 1.2l.2 3.8 .4 .6M133.9 120.7l-.4 .2M133.9 120.2v.5l2 1.2 .2 .5M133.9 120.2l1.9 1.2a1.59 1.59 0 0 1 .7 1.2l.3 4 .3 .3 2 1.3v.5l-2.1-1.4-.5-.6-.3-4.3M133.9 120.2l.6-.2 1.8 1.1a1.49 1.49 0 0 1 .8 1.1M134.8 123.3l-3.2 1.9"/>
<path d="M135 126.9l.4 1 2.3 1.5 .1-.4-2.1-1.4-.3-.5M136.2 122.6l-.5 .2M136.3 127.4l2 1.3-.5 .3M137.1 122.3l.2 4 .3 .3 2 1.3-.5 .3M137.1 120.6a1.49 1.49 0 0 1 .8 1.2l.2 3.8M137.5 121.8l-.5 .2M138.3 128.7v.4l-.6 .3M138.4 121.5l.2 4 .3 .3 2 1.3-.5 .4M138.8 121l-.4 .3M139.4 124.8l.3 .6M139.6 127.9v.5l-.5 .3M140.1 120.2l-.4 .3"/>
<path d="M140.9 127.1v.5l-.5 .3M142.3 126.4l-.1 .4-.5 .3M142.6 123l.2 .5 2.1 1.4-.5 .3M143.6 125.6v.4l-.6 .4M143.9 122.2l.2 .5 2.1 1.4-.5 .3M144.9 124.9v.4l-.5 .3M145.6 120.8l.5 1 2.3 1.5v-.4l-2.1-1.3M146.2 124.1v.4l-.5 .3M147.6 123.3v.5l-.6 .3M148.9 122.6v.4l-.5 .3M150.2 121.8v.4l-.5 .3M151.6 121l-.1 .5-.5 .3"/>
<path d="M152.9 120.3v.4l-.6 .3"/>
</g>
<path d="M26.1 50.9h163.7M26.2 50.8v9.7M189.7 50.8v9.7M26.1 60.4h163.7" fill="none" stroke="#000" stroke-width=".2"/>
<g fill="#000">
<path d="M42.9 71.6l3.2-.3-3 1.3zM52.9 76.5l3.2 .1-3.1 .9zM50.4 70.9l3.2-.3-.1 1zM57.8 76.5l3.2-.3-.1 1.1zM33.9 93.3l1.2 2.1h-2.4zM57.4 92.6l.9 .6-2.2 2.4zM60.4 99.9l.9 .6-2.3 2.3zM45 111.8l2.9 1.4-3.2-.4zM53.7 118.4l3.2 .5-3.2 .6zM51.2 113.5l3.1-.9 .1 1.1zM63.2 118.9l3.2-.5v1.1zM71.1 105.9l.4 3.2h-1.1z"/>
<path d="M70.9 101.9h1l-.7 3.2zM82.2 106.6l.1 3.2-1.1-.1zM81.5 102.3l1-.1-.2 3.3zM48 124l3.2 .5-3.2 .5zM63.2 124.5l3.2-.5v1z"/>
</g>
<g fill="none" stroke="#000" stroke-width=".36">
<path d="M57.1 140.3h100.9v81.6h-100.9zM57.1 148.1h100.9M57.1 152h100.9M57.1 155.9h100.9M57.1 159.7h100.9M101.2 152v69.9M110.4 140.3v81.6M126.3 159.7v11.7M126.3 148.1v3.9M142.1 159.7v11.7M142.1 148.1v3.9M57.1 179.2h100.9"/>
<path d="M57.1 163.6h100.9M57.1 167.5h100.9M57.1 171.4h100.9M57.1 175.3h100.9M57.1 194.7h100.9M57.1 190.8h100.9M57.1 183.1h100.9M57.1 186.9h100.9M57.1 198.6h100.9M126.3 186.9v35M142.1 186.9v35M57.1 210.3h100.9"/>
<path d="M57.1 202.5h100.9M57.1 218h100.9M57.1 206.4h100.9M57.1 214.2h100.9"/>
</g>
<g font-size="3.9">
<text x="26.4" y="43.5">128-Lead Plastic Quad Flat Pack (TTX) - 20x14x2.7 mm Body [QFP]</text>
<text x="26.4" y="48.1">SMSC Leagcy Package QE3</text>
<text x="43.8" y="131.5">DETAIL A</text>
</g>
<g font-size="3.2">
<text x="28.4" y="54.7">Note:</text>
<text x="41.1" y="58.3">http://www.microchip.com/packaging</text>
<text x="41.1" y="54.7">For the most current package drawings, please see the Microchip Packaging Specification located at</text>
<text x="61.5" y="72.9">θ2</text>
<text x="68.9" y="78.4">θ1</text>
<text x="32.7" y="89.9">H</text>
<text x="68" y="86.2">R1</text>
<text x="72.2" y="91.8">R</text>
<text x="76.5" y="97.1">C</text>
<text x="33.6" y="112.1">θ3</text>
<text x="74.2" y="113.9">θ</text>
<text x="54.3" y="125.3">(L1)</text>
<text x="59.1" y="120.1">L</text>
</g>
<g font-size="2.9">
<text x="102.9" y="147.2">Units</text>
<text x="124.6" y="147.2">MILLIMETERS</text>
<text x="58" y="155">Number of Leads</text>
<text x="87.6" y="151.1">Dimension Limits</text>
<text x="104.8" y="155">N</text>
<text x="115.7" y="151.1">MIN</text>
<text x="130.6" y="155">128</text>
<text x="130.8" y="151.1">NOM</text>
<text x="147" y="151.1">MAX</text>
<text x="58" y="158.8">Lead Pitch</text>
<text x="105" y="158.6">e</text>
<text x="128.9" y="158.8">0.50 BSC</text>
<text x="58" y="166.6">Standoff</text>
<text x="58" y="162.7">Overall Height</text>
<text x="104.1" y="166.6">A1</text>
<text x="104.8" y="162.7">A</text>
<text x="115.5" y="166.6">0.05</text>
<text x="117.8" y="162.7">-</text>
<text x="133.7" y="166.6">-</text>
<text x="133.7" y="162.7">-</text>
<text x="147.3" y="166.6">0.50</text>
<text x="147.3" y="162.7">3.40</text>
<text x="58" y="170.5">Molded Package Thickness</text>
<text x="104.1" y="170.5">A2</text>
<text x="115.5" y="170.5">2.55</text>
<text x="133.7" y="170.5">-</text>
<text x="147.3" y="170.5">3.05</text>
<text x="58" y="178.3">Molded Package Length</text>
<text x="58" y="174.4">Overall Length</text>
<text x="104" y="178.3">D1</text>
<text x="104.8" y="174.4">D</text>
<text x="127.3" y="178.3">20.00 BSC</text>
<text x="127.3" y="174.4">23.90 BSC</text>
<text x="58" y="182.2">Overall Width</text>
<text x="104.8" y="182.2">E</text>
<text x="127.3" y="182.2">17.90 BSC</text>
<text x="58" y="189.9">Foot Length</text>
<text x="58" y="186">Molded Package Width</text>
<text x="104" y="186">E1</text>
<text x="105" y="189.9">L</text>
<text x="115.5" y="189.9">0.78</text>
<text x="127.3" y="186">14.00 BSC</text>
<text x="131.4" y="189.9">0.88</text>
<text x="147.3" y="189.9">1.03</text>
<text x="58" y="197.7">Lead Width</text>
<text x="58" y="193.8">Footprint</text>
<text x="104.2" y="193.8">L1</text>
<text x="105" y="197.7">b</text>
<text x="115.5" y="197.7">0.13</text>
<text x="129.1" y="193.8">1.95 REF</text>
<text x="131.4" y="197.7">0.16</text>
<text x="147.3" y="197.7">0.23</text>
<text x="58" y="201.6">Foot Angle</text>
<text x="105" y="201.6">θ</text>
<text x="116.9" y="201.6">0°</text>
<text x="131.6" y="201.6">3.5°</text>
<text x="148.7" y="201.6">7°</text>
<text x="58" y="209.4">Mold Draft Angle Top</text>
<text x="58" y="205.5">Lead Angle</text>
<text x="104.2" y="209.4">θ2</text>
<text x="104.4" y="205.5">θ1</text>
<text x="116.9" y="205.5">0°</text>
<text x="116.9" y="209.4">5°</text>
<text x="133.7" y="209.4">-</text>
<text x="133.7" y="205.5">-</text>
<text x="147.9" y="209.4">16°</text>
<text x="149.6" y="205.5">-</text>
<text x="58" y="213.2">Mold Draft Angle Bottom</text>
<text x="104.2" y="213.2">θ3</text>
<text x="116.9" y="213.2">5°</text>
<text x="133.7" y="213.2">-</text>
<text x="147.9" y="213.2">16°</text>
<text x="58" y="217.1">Lead Bend Radius</text>
<text x="58" y="221">Lead Bend Radius</text>
<text x="104" y="221">R1</text>
<text x="104.8" y="217.1">R</text>
<text x="115.5" y="217.1">0.13</text>
<text x="115.5" y="221">0.13</text>
<text x="133.7" y="217.1">-</text>
<text x="133.7" y="221">-</text>
<text x="147.3" y="217.1">0.30</text>
<text x="149.6" y="221">-</text>
<text x="32.9" y="227.7">Notes:</text>
<text x="32.9" y="232.3">1. Pin 1 visual index feature may vary, but must be located within the hatched area.</text>
<text x="32.9" y="235.6">2. Dimensioning and tolerancing per ASME Y14.5M</text>
<text x="42.5" y="238.9">BSC: Basic Dimension. Theoretically exact value shown without tolerances.</text>
<text x="42.5" y="242.2">REF: Reference Dimension, usually without tolerance, for information purposes only.</text>
<text x="105.6" y="251.7">Microchip Technology Drawing C04-17039 Rev C Sheet 2 of 2</text>
<text x="26.6" y="261.3">© 2022 Microchip Technology Inc.</text>
</g>
</svg>
